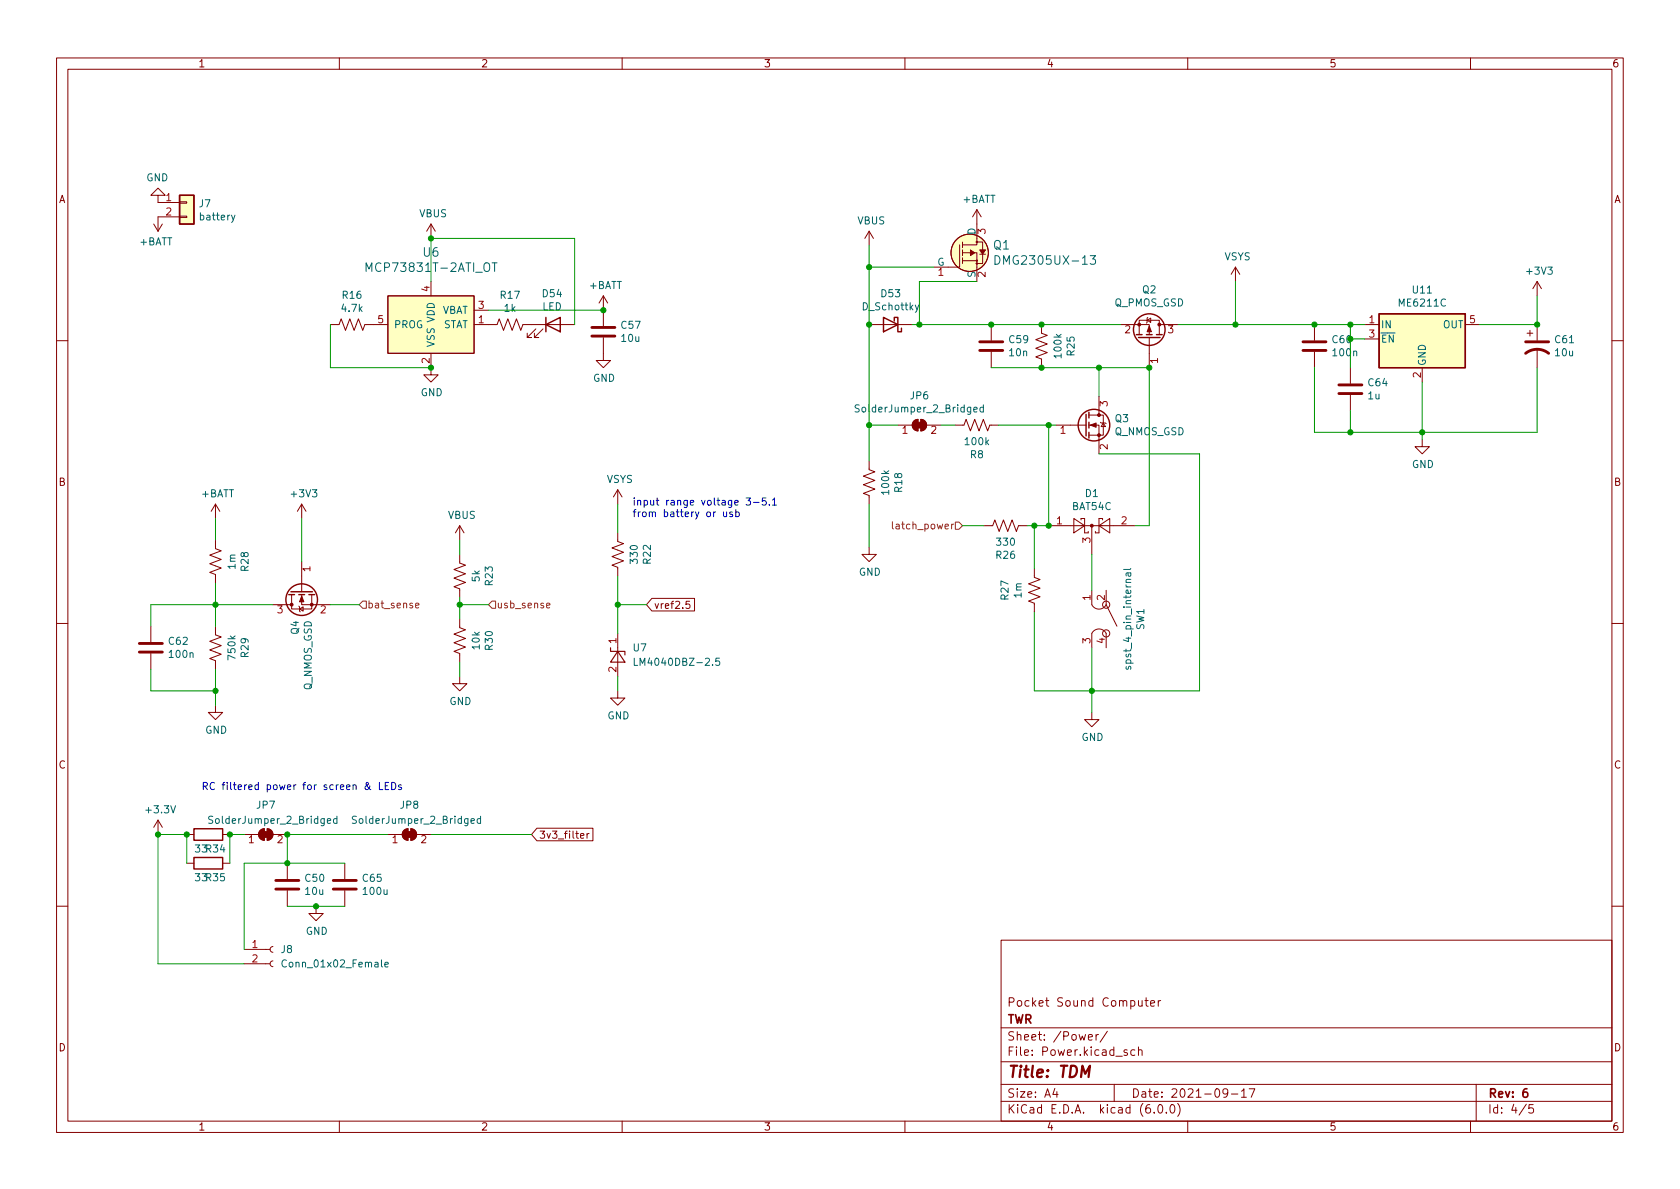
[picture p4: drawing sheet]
<svg xmlns="http://www.w3.org/2000/svg" width="297mm" height="210mm" viewBox="0 0 297 210" stroke-linecap="round" stroke-linejoin="round" font-family="sans-serif">
<g fill="none" stroke="#840000" stroke-width=".18">
<path d="M10 10.2h277v190.1h-277zM12 12.2h273v186.1h-273zM60 10.2v2M110 10.2v2M160 10.2v2M210 10.2v2M260 10.2v2M27.2 39.6l.7 1.3M27.9 34.5h1.3l-1.3-1.2-1.2 1.2h1.2v1.3h3.8M28.7 39.6l-.8 1.3M31.7 38.2h1.3v.3h-1.3zM31.7 35.7h1.3v.2h-1.3z"/>
<path d="M31.7 38.3h-3.8v2.6M76.2 39.6l-.8 1.3M76.2 39.6v2.6M76.2 39.6l.8 1.3M172.7 37.1v6.2h-2.5M172.7 37.1l-.7 1.2M172.7 37.1l.8 1.2M58.4 57.4h1.5l.4-1 .8 2 .7-2 .8 2 .8-2 .7 2 .4-1h4.1M68.6 52.3h15.2v10.2h-15.2zM76.2 49.8v2.5M83.8 57.4h4.1l.4-1 .7 2 .8-2 .8 2 .7-2 .8 2 .4-1h9.1M83.8 54.9h2.6"/>
<path d="M94.7 58.2l-1.5 1.5h.8h-.8v-.8M96 58.2l-1.5 1.5h.7h-.7v-.8M106.7 59.7v4h1.2l-1.2 1.3-1.3-1.3h1.3M106.7 52.3v5.4M106.7 52.3l-.8 1.3M106.7 52.3l.7 1.3M153.7 57.4h7.6M153.7 40.9v2.5M153.7 40.9l-.8 1.3M153.7 40.9l.7 1.3M169.7 43.3v3.9h-4.6M170.2 44.7h2.5v5.1"/>
<path d="M170.2 46.1h2.5M170.2 42.8v1M170.2 44.2v1M170.2 45.6v1M172.6 42.8h1.1v3.8h-1.1M173.2 45h1M175.3 57.4v2.8M184.1 57.4v1.5l1.1 .4-2.1 .8 2.1 .7-2.1 .8 2.1 .8-2.1 .7 1 .4v1.5M198.1 57.4h5.1v1.8M201.4 59.2v-2.6h3.6v2.6M202.8 56.6l.7-.3v.7zM202.9 56.1l-.1 .2v.7l-.1 .1"/>
<path d="M203.2 59.7v5.3M205 57.4h3.3M218.4 47.2l-.7 1.3M218.4 47.2v2.6M218.4 47.2l.8 1.3M232.4 57.4v2.8M241.3 57.4h2.5M241.3 59.9h2.5M259.1 57.4h2.5M270 58.9h1M270.5 58.4v1M271.8 49.8v2.5"/>
<path d="M271.8 57.4v2.8M271.8 49.8l-.8 1.2M271.8 49.8l.7 1.2M10 60.2h2M76.2 62.5v3.8h1.3l-1.3 1.3-1.3-1.3h1.3M158.7 75.2h2.6M161.6 74.5l.7-.3v2a1.02 1.02 0 0 1-.9-.6 1.02 1.02 0 0 1 .2-1.1zM162.8 74.2a1.02 1.02 0 0 1 1 1 1.02 1.02 0 0 1-1 1zM163.8 75.2h2.6M168.9 75.2h1.5l.4-1 .8 2 .7-2 .8 2 .8-2 .7 2 .4-1h1.5M175.3 62.2v2.8M186.7 75.2h5.3"/>
<path d="M192.5 75.2h1.8v5.1M192.5 73.4h2.6v3.6h-2.6M194.3 70.1v3.3M194.6 74.7l.1 .1h.8l.1 .1M195.1 74.8l.4 .6h-.8zM232.4 62.2v2.8M238.8 65v2.8M238.8 69.8v2.8M251.5 77.7v1.3h1.2l-1.2 1.3-1.3-1.3h1.3M251.5 65v2.6M271.8 61.7v3.3M285 60.2h2"/>
<path d="M38.1 95.5v1.5l1 .4-2 .8 2 .7-2 .8 2 .8-2 .7 1 .4v1.5M38.1 89.1l-.8 1.3M38.1 89.1v2.6M38.1 89.1l.8 1.3M53.3 89.1l-.7 1.3M53.3 89.1v2.6M53.3 99.3v5.3M53.3 89.1l.8 1.3M81.3 98v1.6l1 .3-2 .8 2 .8-2 .7 2 .8-2 .8 1 .3v1.6M81.3 93v2.5M81.3 93l-.8 1.2M81.3 93l.7 1.2"/>
<path d="M109.2 94.2v1.6l1 .3-2 .8 2 .8-2 .7 2 .8-2 .7 1 .4v1.5M109.2 86.6v2.5M109.2 86.6l-.7 1.3M109.2 86.6l.8 1.3M153.7 81.5v1.6l1 .3-2 .8 2 .8-2 .7 2 .8-2 .7 1 .4v1.5M153.7 96.8v1.2h1.2l-1.2 1.3-1.3-1.3h1.3M174 93h1.5l.4-1.1 .8 2.1 .7-2.1 .8 2.1 .7-2.1 .8 2.1 .4-1h1.5M185.4 93h15.3M189.9 91.7l1.9 1.3-1.9 1.2zM191.1 91.9v-.2h.7v2.5h.6v-.2M193 93v5M194.3 93l1.9-1.3v2.5z"/>
<path d="M194.9 91.9v-.2h-.6v2.5h-.6v-.2M10 110.2h2M26.7 110.7v2.8M26.7 115.6v2.8M38.1 110.7v1.6l1 .3-2 .8 2 .8-2 .7 2 .8-2 .8 1 .3v1.6M48.3 106.9h3.3M51.6 105.2v2.5h3.5v-2.5M52.8 107.2l.2 .1v.8l.1 .1M53 107.7l.6-.4v.8zM53.3 105.2v1.7h5.1M81.3 119.6v1.3h1.2l-1.2 1.3-1.3-1.3h1.3M81.3 109.5v1.5l1 .4-2 .7 2 .8-2 .8 2 .7-2 .8 1 .4v1.5"/>
<path d="M109.2 112v7.6M115.3 105.8h7.5v2.2h-7.5l-1-1.1zM121.9 106.3h-.6v.6l.2-.1 .4 .1 .1 .1-.1 .5-.1 .1-.5-.1M182.9 100.6v1.5l1 .4-2 .7 2 .8-2 .8 2 .7-2 .8 1 .4v1.5M193 104.4v2.5a1.42 1.42 0 0 0 1.3 .8 1.42 1.42 0 0 0 1.3-.8M193 114.5v-2.5a1.42 1.42 0 0 1 1.3-.8 1.42 1.42 0 0 1 1.3 .8v2.5M195.6 106.9l1.9 3.8M195.6 104.4v2.5M285 110.2h2M38.1 124.7v1.3h1.3l-1.3 1.2-1.3-1.2h1.3M109.2 122.2v1.2h1.3l-1.3 1.3-1.3-1.3h1.3M193 126v1.2h1.3l-1.3 1.3-1.2-1.3h1.2"/>
<path d="M27.9 145v2.6M27.9 145l-.7 1.3M27.9 145l.8 1.3M33 147.6h1.3M33 152.6h1.3M39.4 147.6h1.2M39.4 152.6h1.2M43.2 147.6h2.5M46 146.9l.7-.3v2a1.02 1.02 0 0 1-.9-.6 1.02 1.02 0 0 1 .2-1.1zM47.2 146.6a1.02 1.02 0 0 1 1.1 1 1.02 1.02 0 0 1-1.1 1zM48.3 147.6h2.5M50.8 152.6v2.8"/>
<path d="M50.8 157.5v2.8M61 152.6v2.8M61 157.5v2.8M68.6 147.6h2.5M71.4 146.9l.7-.3v2a1.02 1.02 0 0 1-.9-.6 1.02 1.02 0 0 1 .2-1.1zM72.6 146.6a1.02 1.02 0 0 1 1.1 1 1.02 1.02 0 0 1-1.1 1zM73.7 147.6h2.5M94.9 146.5h9.9v2.2h-9.9l-.9-1.1zM102.6 147.8l.6-.1v-.3h-.4l-.2 .2 .1 .6h.5M103.8 147.4v.8M104.2 147.4l-.4 .2M10 160.2h2"/>
<path d="M43.2 170.4h4.6M43.2 167.9h4.6M48.3 169.9l-.4 .2-.1 .3 .1 .4 .4 .1M48.3 167.4l-.4 .1-.1 .4 .1 .3 .4 .2M55.9 160.3v1.2h1.2l-1.2 1.3-1.3-1.3h1.3M177 166.3h108v32h-108zM201.3 176.9l.1 1h.3l.2-.1M201.9 176.9v1M202.4 176.9h.6M202.6 176.4v1.3l.4 .2M203.4 177.4l.7-.1v-.3l-.5-.1-.2 .2 .1 .8h.6M204.8 176.9v1"/>
<path d="M205.2 176.9l-.3 .1-.1 .2M285 160.2h2M60 198.3v2M110 198.3v2M160 198.3v2M177 194.8h108M177 191.8h108M177 187.8h108M177 181.8h108M186.5 192.5l-.4 1h1M186.9 193v1M192.4 183.4l.7-.1v-.3l-.5-.1-.2 .2 .1 .8h.6"/>
<path d="M193.8 182.9v1M194.2 182.9l-.3 .1-.1 .2M195.8 182.4l-1.3 1.9M197 191.8v3M199.3 185.7l-.4-.1-.2 .2 .1 .3 .5 .1v.4h-.6M200.6 185.7l-.4-.1-.3 .3v.4l.2 .3h.5M201.3 185.8l.2-.2 .4 .1v.9M201.3 185.1v1.5M204.1 196.7v.1M204.9 195.4l.2-.1a.81 .81 0 0 1 .6 .7 .81 .81 0 0 1-.3 .8h-.2a.81 .81 0 0 1-.6-.6 .81 .81 0 0 1 .3-.8zM206.2 196.7v.1M207.1 195.4l.1-.1a.81 .81 0 0 1 .6 .7 .81 .81 0 0 1-.3 .8h-.1a.81 .81 0 0 1-.6-.6 .81 .81 0 0 1 .3-.8z"/>
<path d="M208.2 195.1a1.72 1.72 0 0 1 0 2.3M210 198.3v2M217.1 193.2l-.3 .3h-.3l-.3-.3 .2-.6 .4-.1 .2 .2a.99 .99 0 0 1-.4 1.3h-.2M217.7 193.5h1.2M219.5 193l.4-.5v1.5M219.5 194h.9M220.9 192.5h1l-.7 1.5M260 198.3v2M261 191.8v6.5M269.9 195.3l-1.3 1.9M271.1 195.3h-.7l-.1 .7 .2-.1 .5 .1 .2 .2-.1 .5-.2 .1-.6-.1"/>
<circle cx="171.4" cy="44.7" r="3.3"/>
<circle cx="172.7" cy="46.6" r=".13"/>
<circle cx="172.7" cy="46.1" r=".13"/>
<circle cx="172.7" cy="42.8" r=".13"/>
<circle cx="195.6" cy="106.9" r=".63"/>
<circle cx="195.6" cy="112" r=".63"/>
</g>
<path d="M270 192.5a.6 .6 0 0 0-.7 .7v.5l.1 .3h.4l.3-.1v-.5l-.1-.2-.4-.1-.3 .3" fill="none" stroke="#840000" stroke-width=".3"/>
<path d="M191.1 190.5l.3-2 .5 1.4 .8-1.4-.2 2" fill="none" stroke="#840000" stroke-width=".4"/>
<g fill="none" stroke="#840000" stroke-width=".51">
<path d="M104.6 59.4h4.1M104.6 57.9h4.1M173.2 62h4.1M173.2 60.4h4.1M230.4 62h4M230.4 60.4h4M236.7 69.6h4.1M236.7 68.1h4.1M269.7 62.5a3.3 3.3 0 0 1 4.1 0M269.7 60.4h4.1M24.6 115.3h4.1M24.6 113.8h4.1"/>
<path d="M48.8 157.2h4M48.8 155.7h4M58.9 157.2h4.1M58.9 155.7h4.1"/>
</g>
<g fill="none" stroke="#840000" stroke-width=".25">
<path d="M31.7 34.5h2.6v5.1h-2.6zM96.5 57.4l2.6-1.3v2.6zM96.5 56.1v2.6M156.2 56.1l2.5 1.3-2.5 1.3zM158.1 56.8v-.7h.6v2.6h.7v-.7M200.9 59.2h1M201.3 59.7h3.8M202.7 59.2h1M204.5 59.2h1M243.8 55.5h15.3v9.5h-15.3zM192 73.3v3.8M192.5 72.9v1"/>
<path d="M192.5 74.7v1M192.5 76.4v1.1M51.1 105.2h1M51.4 104.6h3.8M52.8 105.2h1M54.6 105.2h1M34.3 146.6h5.1v2h-5.1zM34.3 151.6h5.1v2.1h-5.1z"/>
<circle cx="203.2" cy="58.3" r="2.79"/>
<circle cx="193.4" cy="75.2" r="2.79"/>
<circle cx="53.3" cy="106" r="2.79"/>
</g>
<g fill="#ffffc2" stroke="#ffffc2" stroke-width=".18">
<path d="M31.7 34.5h2.6v5.1h-2.6z"/>
<path d="M243.8 55.5h15.3v9.5h-15.3z"/>
<path d="M68.6 52.3h15.2v10.2h-15.2z"/>
<circle cx="171.4" cy="44.7" r="3.3"/>
</g>
<g fill="none" stroke="#006464" stroke-width=".18">
<path d="M41.5 38.1l-.4 1.1-.2 .1M64.7 48v-1.5l.5 1.1 .5-1.1v1.5M87 46.5h.9M162.4 54l-.4 1.1-.2 .1M175.9 45.2a.77 .77 0 0 1 .9 .8 .77 .77 0 0 1-.9 .7zM192.8 45.2h.9l-.5 .6 .4 .1v.7l-.2 .1h-.4l-.2-.1M151.9 71.6h-.5l-.1 .1v.4l.5 .2 .1 .3-.2 .3-.5-.1M172.2 72.4l.6-.1-.1-.2-.3-.1-.2 .2v.6h.5M173.9 72.1l-.4-.1-.2 .3 .1 .5h.5M173.9 71.6v1.3M112.1 116.4v1.3h.6M127.2 116.4h-.6l-.1 .6 .2-.1h.4l.2 .2-.1 .4-.2 .2-.5-.2"/>
<path d="M199.2 117.9l-.1 .3 .2 .2 .2-.1 .1-.4h.3v.5M199.4 101.3l.1 .4 .1 .2 .3-.2v-.4M199.9 101.3l-.7 .1v.4M199.9 100.5l-.1 .2h-1.1M37.6 144.4l-.5-.1-.1 .2v.3l.5 .3 .1 .3-.2 .2-.5-.1M57.9 145.2l.6-.1-.1-.3h-.3l-.2 .1v.6h.5M59.6 144.8h-.4l-.2 .2 .1 .5h.5M59.6 144.3v1.3M63 144.4l-.5-.1-.1 .2v.3l.5 .3 .1 .3-.2 .2-.5-.1M83.3 145.2l.6-.1-.1-.3h-.3l-.2 .1v.6h.5M85 144.8h-.4l-.2 .2 .1 .5h.5M85 144.3v1.3"/>
<path d="M50.6 169.9a.6 .6 0 0 0-.8 .4 .6 .6 0 0 0 .6 .7l.2-.1M68.1 170.6l.6-.1-.1-.3h-.4l-.1 .1v.6h.5"/>
</g>
<path d="M107.9 114.5v.7h2.6v.6M109.2 115.2l1.3 1.9h-2.6z" fill="none" stroke="#840000" stroke-width=".2"/>
<g fill="#840000" stroke="#840000" stroke-width=".18">
<path d="M192.8 75.2l1-.4v.8z"/>
<path d="M203.2 57.7l.4 1h-.8z"/>
<path d="M162.1 74.7h1v1h-1z"/>
<path d="M161.6 74.5l.7-.3v2a1.02 1.02 0 0 1-.9-.6 1.02 1.02 0 0 1 .2-1.1z"/>
<path d="M162.8 74.2a1.02 1.02 0 0 1 1 1 1.02 1.02 0 0 1-1 1z"/>
<path d="M171.6 44.2l.7 .5-.7 .5z"/>
<path d="M173.2 44.2h1l-.5 .8z"/>
<path d="M46.5 147.1h1v1h-1z"/>
<path d="M46 146.9l.7-.3v2a1.02 1.02 0 0 1-.9-.6 1.02 1.02 0 0 1 .2-1.1z"/>
<path d="M47.2 146.6a1.02 1.02 0 0 1 1.1 1 1.02 1.02 0 0 1-1.1 1z"/>
<path d="M53.3 105.4l.4 1h-.7z"/>
<path d="M71.9 147.1h1v1h-1z"/>
<path d="M71.4 146.9l.7-.3v2a1.02 1.02 0 0 1-.9-.6 1.02 1.02 0 0 1 .2-1.1z"/>
<path d="M72.6 146.6a1.02 1.02 0 0 1 1.1 1 1.02 1.02 0 0 1-1.1 1z"/>
<circle cx="194.3" cy="77" r=".25"/>
<circle cx="194.3" cy="73.4" r=".25"/>
<circle cx="201.4" cy="57.4" r=".25"/>
<circle cx="205" cy="57.4" r=".25"/>
<circle cx="193" cy="93" r=".25"/>
<circle cx="55.1" cy="106.9" r=".25"/>
<circle cx="51.6" cy="106.9" r=".25"/>
</g>
<path d="M157.8 92.3v1.1l.2 .1M168.9 92.3h.6l.7 .7-.7 .6h-.6zM64.1 106.3h.7v1.3h-.7l-.6-.7zM73.5 107.1l.6-.1-.1-.3h-.3l-.2 .1v.6h.5M87 106.3h.6v1.3h-.6l-.6-.7zM96.6 107.1l.6-.1v-.3h-.4l-.2 .1 .1 .6h.5" fill="none" stroke="#725600" stroke-width=".18"/>
<g fill="none" stroke="#0000c2" stroke-width=".18">
<path d="M127.9 90.5l.1 .8 .3 .1 .2-.2M128.5 90.5v.9M129.5 90.6l-.3-.1-.2 .2 .1 .2 .4 .1v.3h-.5M130.1 90.6l.4-.1 .2 .3-.1 .5h-.5M130.1 90.1v1.3M131.9 88.1h.8l-.4 .4 .3 .2v.5l-.1 .1-.6-.1M133.2 88.8h1M135.4 88.1h-.6v.6l.1-.2 .5 .1 .1 .2-.1 .4-.2 .1-.4-.1M136 89.2v.1M136.6 88.4l.3-.3v1.2M136.6 89.3h.7M65.4 139l-.3 .5a.34 .34 0 0 1-.5 0 .34 .34 0 0 1 .1-.5l.4-.4-.1-.2h-.2a1.21 1.21 0 0 0 .8 1.2"/>
<path d="M67.1 138.4v1.2h.6M68.1 139h.4M68.7 138.4h-.6v1.2h.6M69.3 138.4a.64 .64 0 0 1 .7 .6 .64 .64 0 0 1-.7 .6zM71 138.8h-.3l-.2 .2v.1l.5 .2v.3h-.5"/>
</g>
<g fill="none" stroke="#009600" stroke-width=".18">
<path d="M58.4 57.4v7.6h17.8M76.2 49.8v-7.6h25.4v15.2M86.4 54.9h20.3M153.7 43.4v38.1M153.7 47.2h11.4M161.3 57.4h36.8M172.7 49.8h-10.1v7.6M208.3 57.4h33M218.4 49.8v7.6M238.8 59.9h2.5M238.8 57.4v7.6M271.8 52.3v5.1h-10.2"/>
<path d="M153.7 75.2h5M166.4 75.2h2.5M175.3 65h27.9v28h-2.5M176.5 75.2h10.2M185.4 75.2v17.8h-3.8M194.3 65v5.1M232.4 65v11.4h39.4v-11.4M238.8 72.6v3.8M251.5 67.6v10.1M38.1 91.7v3.8M53.3 91.7v7.6M81.3 95.5v2.5"/>
<path d="M109.2 89.1v5.1M153.7 89.1v7.7M170.2 93h3.8M182.9 93v7.6M193 98v6.4M194.3 80.3h17.8v41.9h-29.2v-14M26.7 118.4v3.8h11.4M38.1 103.1v7.6M38.1 118.4v6.3M48.3 106.9h-21.6v3.8M58.4 106.9h5.1M81.3 105.7v3.8"/>
<path d="M81.3 117.1v2.5M81.3 106.9h5.1M109.2 101.8v10.2M109.2 119.6v2.6M109.2 106.9h5.1M193 114.5v11.5M33 152.6v-5h-5.1v22.8h15.3M43.2 147.6h-2.6v5M61 152.6h-17.8v15.3M68.6 147.6h-17.8v5M76.2 147.6h17.8M50.8 160.3h10.2"/>
</g>
<g fill="#009600" stroke="#009600" stroke-width=".18">
<circle cx="185.4" cy="75.2" r=".46"/>
<circle cx="194.3" cy="65" r=".46"/>
<circle cx="238.8" cy="57.4" r=".46"/>
<circle cx="251.5" cy="76.4" r=".46"/>
<circle cx="238.8" cy="76.4" r=".46"/>
<circle cx="218.4" cy="57.4" r=".46"/>
<circle cx="232.4" cy="57.4" r=".46"/>
<circle cx="203.2" cy="65" r=".46"/>
<circle cx="271.8" cy="57.4" r=".46"/>
<circle cx="106.7" cy="54.9" r=".46"/>
<circle cx="153.7" cy="57.4" r=".46"/>
<circle cx="153.7" cy="75.2" r=".46"/>
<circle cx="109.2" cy="106.9" r=".46"/>
<circle cx="76.2" cy="42.2" r=".46"/>
<circle cx="76.2" cy="65" r=".46"/>
<circle cx="81.3" cy="106.9" r=".46"/>
<circle cx="184.1" cy="57.4" r=".46"/>
<circle cx="184.1" cy="65" r=".46"/>
<circle cx="175.3" cy="57.4" r=".46"/>
<circle cx="182.9" cy="93" r=".46"/>
<circle cx="185.4" cy="93" r=".46"/>
<circle cx="193" cy="122.2" r=".46"/>
<circle cx="162.6" cy="57.4" r=".46"/>
<circle cx="153.7" cy="47.2" r=".46"/>
<circle cx="40.6" cy="147.6" r=".46"/>
<circle cx="27.9" cy="147.6" r=".46"/>
<circle cx="33" cy="147.6" r=".46"/>
<circle cx="50.8" cy="147.6" r=".46"/>
<circle cx="55.9" cy="160.3" r=".46"/>
<circle cx="50.8" cy="152.6" r=".46"/>
<circle cx="38.1" cy="106.9" r=".46"/>
<circle cx="38.1" cy="122.2" r=".46"/>
</g>
<text font-size="2.8" fill="#840000" x="178" y="190.6">Title: TDM</text>
<g font-size="2.1" fill="#006464">
<text x="74.8" y="45.4">U6</text>
<text x="175.7" y="44.1">Q1</text>
<text x="176.9" y="46.8">DMG2305UX-13</text>
<text x="65.5" y="48.1">MCP73831T-2ATI_OT</text>
</g>
<g font-size="2.1" fill="#840000">
<text x="178" y="178">Pocket Sound Computer</text>
<text x="178" y="184">Sheet: /Power/</text>
<text x="178" y="181">TWR</text>
<text x="178" y="186.7">File: Power.kicad_sch</text>
<text x="178" y="196.9">KiCad E.D.A. kicad (6.0.0)</text>
<text x="178" y="194.1">Size: A4</text>
<text x="200" y="194.1">Date: 2021-09-17</text>
<text x="263" y="194.1">Rev: 6</text>
<text x="263" y="196.9">Id: 4/5</text>
</g>
<g font-size="1.8" fill="#840000">
<text x="35" y="11.9">1</text>
<text x="85" y="11.9">2</text>
<text x="135" y="11.9">3</text>
<text x="185" y="11.9">4</text>
<text x="235" y="11.9">5</text>
<text x="285" y="11.9">6</text>
<text x="10.3" y="35.9">A</text>
<text x="285.3" y="35.9">A</text>
<text x="10.3" y="85.9">B</text>
<text x="285.3" y="85.9">B</text>
<text x="115.6" y="107.7">vref2.5</text>
<text x="10.3" y="135.9">C</text>
<text x="285.3" y="135.9">C</text>
<text x="95.2" y="148.3">3v3_filter</text>
<text x="10.3" y="185.9">D</text>
<text x="285.3" y="185.9">D</text>
<text x="35" y="199.9">1</text>
<text x="85" y="199.9">2</text>
<text x="135" y="199.9">3</text>
<text x="185" y="199.9">4</text>
<text x="235" y="199.9">5</text>
<text x="285" y="199.9">6</text>
</g>
<g font-size="1.8" fill="#006464">
<text x="25.8" y="32">GND</text>
<text x="170.2" y="35.9">+BATT</text>
<text x="35.2" y="36.6">J7</text>
<text x="35.5" y="39">battery</text>
<text x="74.1" y="38.4">VBUS</text>
<text x="151.6" y="39.7">VBUS</text>
<text x="172.5" y="41.5" transform="rotate(-90 172.5 41.5)">D</text>
<text x="24.7" y="43.4">+BATT</text>
<text x="165.7" y="47">G</text>
<text x="216.5" y="46">VSYS</text>
<text x="60.6" y="52.8">R16</text>
<text x="88.5" y="52.8">R17</text>
<text x="96" y="52.5">D54</text>
<text x="104.2" y="51.1">+BATT</text>
<text x="155.9" y="52.5">D53</text>
<text x="172.5" y="49.1" transform="rotate(-90 172.5 49.1)">S</text>
<text x="202" y="51.9">Q2</text>
<text x="249.8" y="51.9">U11</text>
<text x="270.1" y="48.6">+3V3</text>
<text x="60.5" y="55.1">4.7k</text>
<text x="69.6" y="58">PROG</text>
<text x="78" y="55.5">VBAT</text>
<text x="78.2" y="58">STAT</text>
<text x="89.2" y="55.1">1k</text>
<text x="95.8" y="54.9">LED</text>
<text x="109.9" y="58.1">C57</text>
<text x="152.6" y="54.9">D_Schottky</text>
<text x="197" y="54.2">Q_PMOS_GSD</text>
<text x="244.1" y="58">IN</text>
<text x="247.5" y="54.2">ME6211C</text>
<text x="255.1" y="58">OUT</text>
<text x="76.8" y="61.5" transform="rotate(-90 76.8 61.5)">VSS VDD</text>
<text x="109.9" y="60.4">10u</text>
<text x="178.5" y="60.7">C59</text>
<text x="178.5" y="63">10n</text>
<text x="187.7" y="63.2" transform="rotate(-90 187.7 63.2)">100k</text>
<text x="190" y="62.8" transform="rotate(-90 190 62.8)">R25</text>
<text x="235.8" y="63">100n</text>
<text x="244.1" y="60.6">~{EN}</text>
<text x="252.1" y="64.8" transform="rotate(-90 252.1 64.8)">GND</text>
<text x="275" y="60.7">C61</text>
<text x="275" y="63">10u</text>
<text x="74.4" y="70">GND</text>
<text x="104.8" y="67.5">GND</text>
<text x="161" y="70.6">JP6</text>
<text x="241.9" y="70.6">1u</text>
<text x="242" y="68.3">C64</text>
<text x="151.8" y="72.9">SolderJumper_2_Bridged</text>
<text x="197" y="77">Q_NMOS_GSD</text>
<text x="197.2" y="74.6">Q3</text>
<text x="170.8" y="78.7">100k</text>
<text x="171.6" y="81">R8</text>
<text x="249.6" y="82.7">GND</text>
<text x="35.6" y="87.9">+BATT</text>
<text x="51.6" y="87.9">+3V3</text>
<text x="107.2" y="85.4">VSYS</text>
<text x="157.2" y="87.3" transform="rotate(-90 157.2 87.3)">100k</text>
<text x="159.5" y="87" transform="rotate(-90 159.5 87)">R18</text>
<text x="191.9" y="87.9">D1</text>
<text x="79.2" y="91.7">VBUS</text>
<text x="189.6" y="90.2">BAT54C</text>
<text x="41.6" y="100.6" transform="rotate(-90 41.6 100.6)">1m</text>
<text x="43.9" y="100.9" transform="rotate(-90 43.9 100.9)">R28</text>
<text x="112.8" y="99.5" transform="rotate(-90 112.8 99.5)">330</text>
<text x="115.1" y="99.7" transform="rotate(-90 115.1 99.7)">R22</text>
<text x="151.8" y="101.8">GND</text>
<text x="176.2" y="98.8">R26</text>
<text x="176.3" y="96.5">330</text>
<text x="84.8" y="102.8" transform="rotate(-90 84.8 102.8)">5k</text>
<text x="87.1" y="103.5" transform="rotate(-90 87.1 103.5)">R23</text>
<text x="178.3" y="106" transform="rotate(-90 178.3 106)">R27</text>
<text x="180.6" y="105.7" transform="rotate(-90 180.6 105.7)">1m</text>
<text x="52.8" y="112.1" transform="rotate(-90 52.8 112.1)">Q4</text>
<text x="202.3" y="111.4" transform="rotate(-90 202.3 111.4)">SW1</text>
<text x="29.9" y="114">C62</text>
<text x="30" y="116.3">100n</text>
<text x="41.6" y="116.5" transform="rotate(-90 41.6 116.5)">750k</text>
<text x="43.9" y="116.2" transform="rotate(-90 43.9 116.2)">R29</text>
<text x="84.8" y="114.8" transform="rotate(-90 84.8 114.8)">10k</text>
<text x="87.1" y="114.9" transform="rotate(-90 87.1 114.9)">R30</text>
<text x="112" y="115.2">U7</text>
<text x="113.1" y="117.7">LM4040DBZ-2.5</text>
<text x="200" y="117.8" transform="rotate(-90 200 117.8)">spst_4_pin_internal</text>
<text x="55.1" y="122.1" transform="rotate(-90 55.1 122.1)">Q_NMOS_GSD</text>
<text x="79.4" y="124.7">GND</text>
<text x="36.3" y="129.7">GND</text>
<text x="107.4" y="127.2">GND</text>
<text x="191.2" y="131">GND</text>
<text x="26" y="143.8">+3.3V</text>
<text x="45.4" y="143">JP7</text>
<text x="70.8" y="143">JP8</text>
<text x="37.5" y="145.7">SolderJumper_2_Bridged</text>
<text x="62.9" y="145.7">SolderJumper_2_Bridged</text>
<text x="34.6" y="150.7">33R34</text>
<text x="34.6" y="155.8">33R35</text>
<text x="54" y="155.9">C50</text>
<text x="64.2" y="155.9">C65</text>
<text x="54.1" y="158.2">10u</text>
<text x="64.3" y="158.2">100u</text>
<text x="54" y="165.3">GND</text>
<text x="49.7" y="168.5">J8</text>
<text x="50.5" y="171.1">Conn_01x02_Female</text>
</g>
<g font-size="1.8" fill="#a90000">
<text x="29.4" y="35.6">1</text>
<text x="29.4" y="38.1">2</text>
<text x="174.2" y="41.4" transform="rotate(-90 174.2 41.4)">3</text>
<text x="75.9" y="51.5" transform="rotate(-90 75.9 51.5)">4</text>
<text x="165.9" y="48.8">1</text>
<text x="174.2" y="49" transform="rotate(-90 174.2 49)">2</text>
<text x="66.8" y="57.1">5</text>
<text x="84.6" y="57.1">1</text>
<text x="84.6" y="54.6">3</text>
<text x="198.9" y="58.9">2</text>
<text x="206.5" y="58.9">3</text>
<text x="242.1" y="57.1">1</text>
<text x="242.1" y="59.7">3</text>
<text x="259.9" y="57.1">5</text>
<text x="75.9" y="64.2" transform="rotate(-90 75.9 64.2)">2</text>
<text x="204.7" y="64.2" transform="rotate(-90 204.7 64.2)">1</text>
<text x="195.8" y="71.9" transform="rotate(-90 195.8 71.9)">3</text>
<text x="251.2" y="66.8" transform="rotate(-90 251.2 66.8)">2</text>
<text x="159.5" y="76.7">1</text>
<text x="164.6" y="76.7">2</text>
<text x="187.5" y="76.7">1</text>
<text x="195.8" y="79.5" transform="rotate(-90 195.8 79.5)">2</text>
<text x="186.8" y="92.7">1</text>
<text x="192.8" y="96" transform="rotate(-90 192.8 96)">3</text>
<text x="198.3" y="92.7">2</text>
<text x="54.9" y="101.1" transform="rotate(-90 54.9 101.1)">1</text>
<text x="192.8" y="106.2" transform="rotate(-90 192.8 106.2)">1</text>
<text x="195.3" y="106.2" transform="rotate(-90 195.3 106.2)">2</text>
<text x="49" y="108.5">3</text>
<text x="56.7" y="108.5">2</text>
<text x="109" y="113.8" transform="rotate(-90 109 113.8)">1</text>
<text x="192.8" y="113.8" transform="rotate(-90 192.8 113.8)">3</text>
<text x="195.3" y="113.8" transform="rotate(-90 195.3 113.8)">4</text>
<text x="109" y="118.9" transform="rotate(-90 109 118.9)">2</text>
<text x="44" y="149.1">1</text>
<text x="49" y="149.1">2</text>
<text x="69.4" y="149.1">1</text>
<text x="74.4" y="149.1">2</text>
<text x="44.6" y="167.6">1</text>
<text x="44.6" y="170.2">2</text>
</g>
<text font-size="1.8" fill="#009600" x="235.6" y="60.7">C60</text>
<g font-size="1.8" fill="#0000c2">
<text x="111.8" y="89.4">input range voltage 3-5.1</text>
<text x="111.8" y="91.4">from battery or usb</text>
<text x="35.6" y="139.7">RC filtered power for screen &amp; LEDs</text>
</g>
<g font-size="1.8" fill="#725600">
<text x="158.5" y="93.6">latch_power</text>
<text x="64.9" y="107.6">bat_sense</text>
<text x="87.7" y="107.6">usb_sense</text>
</g>
</svg>
